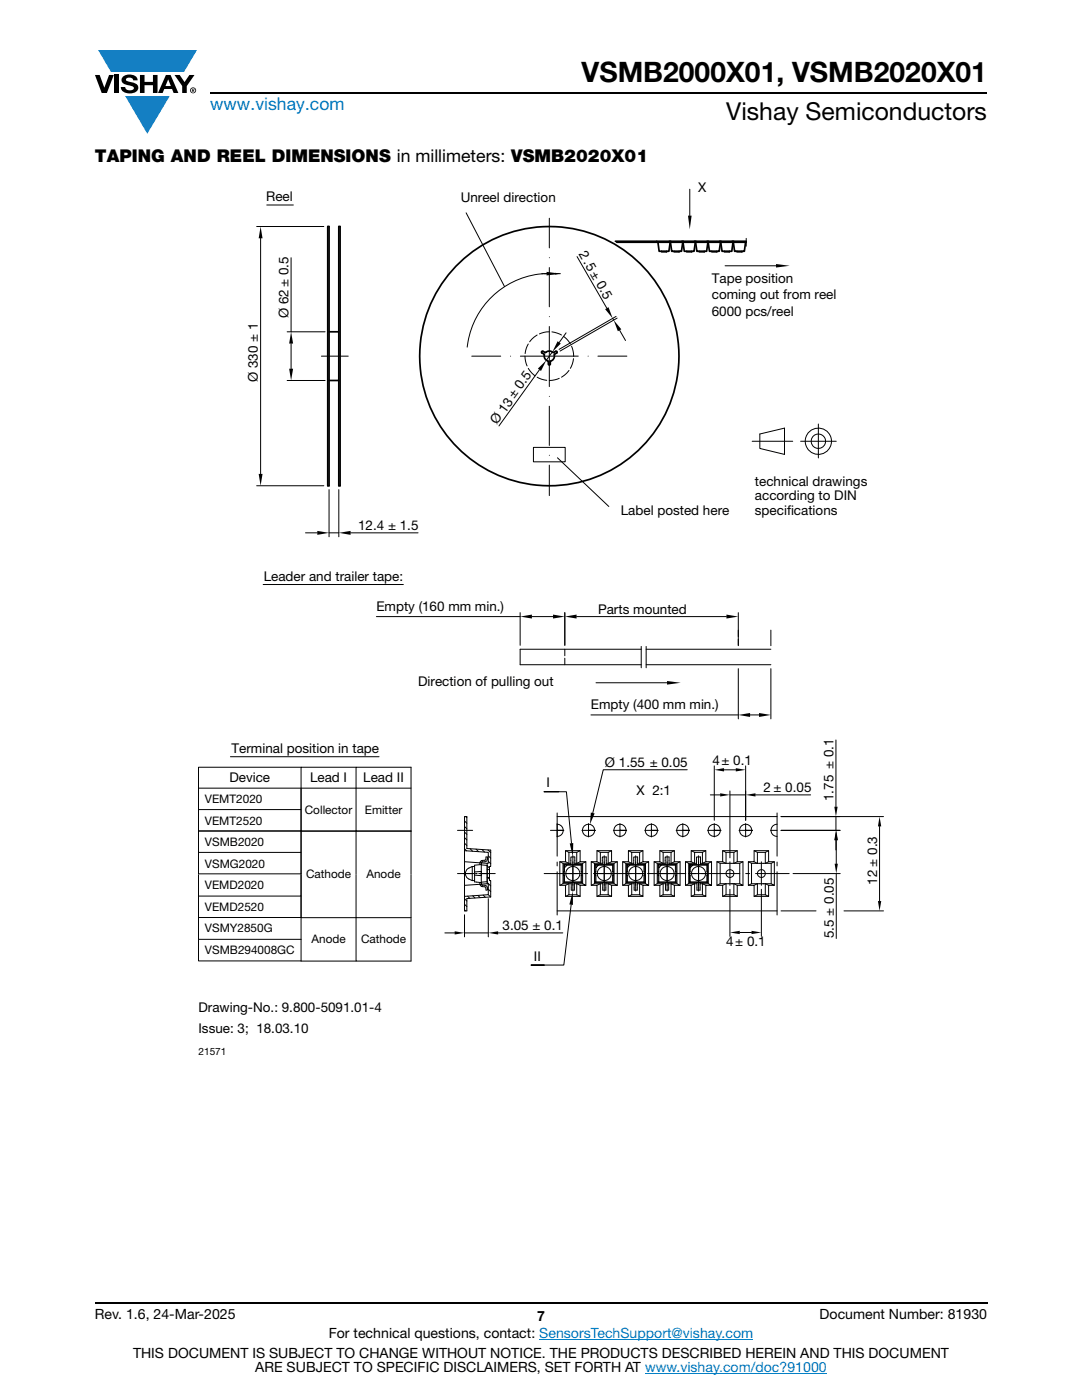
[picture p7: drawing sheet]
<svg xmlns="http://www.w3.org/2000/svg" width="216mm" height="279mm" viewBox="0 0 216 279" stroke-linecap="round" stroke-linejoin="round" font-family="sans-serif">
<g fill="#147fc3">
<path d="M19.6 10h19.7l-2.6 4.3h-1.1h-13.5z"/>
<path d="M25 19.2h8.9l-4.5 7.5z"/>
</g>
<g fill="#000">
<path d="M18.9 15h1l.9 2.5 1-2.5h.9l-1.4 3.6h-1zM22.9 15h.9v3.6h-.9zM24.6 15.3a2.1 2.1 0 0 1 2.8 .3l.1 .4h-.9a.79 .79 0 0 0-.7-.5 .79 .79 0 0 0-.8 .4l.3 .3 1 .2a1.08 1.08 0 0 1 1.2 1 1.08 1.08 0 0 1-1.1 1.2 1.73 1.73 0 0 1-2.4-1.2h.9a.96 .96 0 0 0 .8 .6 .96 .96 0 0 0 .9-.4 1.31 1.31 0 0 0-1.2-.6 1.03 1.03 0 0 1-1.1-.6 1.03 1.03 0 0 1 .2-1.1zM27.9 15h.9v1.3h1.7v-1.3h.9v3.6h-.9v-1.6h-1.7v1.6h-.9zM34.8 15h1.1l.9 1.4 1-1.4h1l-1.5 2.2v1.4h-.9v-1.4z"/>
<path d="M33.6 15.9l.5 1.3h-1.1zM33.1 15l-1.6 3.6h1l.3-.8h1.5l.3 .8h1l-1.6-3.6z"/>
<path d="M38.4 17.8h.2v.2h-.2zM38.3 17.7v.7h.1v-.3l.4 .3-.2-.3 .2-.2-.1-.2z"/>
<path d="M38.1 18a.46 .46 0 0 1 .9 0 .46 .46 0 0 1-.9 0zM37.9 18a.6 .6 0 0 0 1.2 0 .6 .6 0 0 0-1.2 0z"/>
</g>
<path d="M42 18.6h155M18.9 260h178.1" fill="none" stroke="#000" stroke-width=".36"/>
<path d="M107.6 267.3h42.7M128.7 274h36.3" fill="none" stroke="#007ec4" stroke-width=".2"/>
<g fill="none" stroke="#000" stroke-width=".2">
<path d="M137.6 37.8v5.2M51.2 45.2h13.4M52 47.6v47M53.2 40.9h5.3M58.1 51.4v14.8M93 42.5l7.7 14.7M108.1 54.6h3.7M108.4 54.6a16.5 16.5 0 0 0-15.2 14.7M109.6 43.6v5.9M109.6 53.4v7.8M109.6 51.4h.1M115.1 51.2l6 10.3"/>
<path d="M144.7 53h10.1M148.9 47.6v1.5M57.3 75.9h7.6M57.3 66.2h7.6M58.1 68.6v5M64.1 71.1h5.4M94.1 71.1h5.8M101.9 71.1h.1M104.8 71.1l.4 1.9M105.4 68.6l-.4 .9-.2 1.1M105.4 73.5l.8 1 .6 .5M107.2 66.9l-1 .7-.5 .6"/>
<path d="M107.2 75.3l.8 .4 1.1 .2M107.6 73.8l-8 11.2M109.6 79.1h.1M109.6 66.2l-1.1 .1-.9 .3M109.6 65.2v12M109.6 63.2h.1M110.1 66.2l1.9 .7M110.2 70.2l-1.2 1.7M111.6 75.5l-.9 .3-1.1 .1M112.5 67.2l.6 .4 .7 1M113 66.4l-1.4 1.9M113.5 73.9l-.4 .6-1.1 .8"/>
<path d="M114.1 69.1l.2 .9 .2 1.1M114.4 71.6l-.2 1.1-.4 .8M115.4 71.1h-11.6M117.3 71.1h.1M119.3 71.1h5.8M122.3 63.5l.1 .4M122.9 63.1l-11.3 6.6M123.1 63.5l-11.3 6.6M123.6 65.9l1.2 2.1M51.2 96.9h13.4M65.7 97.7v9.4M67.6 97.7v9.4"/>
<path d="M106.4 89.3h6.4v2.9h-6.4zM109.6 81.1v7.8M109.6 92.8v6.1M109.6 90.9h.1M111.2 91.4l10.3 9.7M150.1 88.1h8.1M151.6 86.6l4.9-1.2v5.3l-4.9-1.2zM159.8 88.1h7.1M163.3 84.6v6.8M52.5 116.7h28M61 106.3h2.3M65.7 106.3h1.9"/>
<path d="M70 106.3h13.4M75.1 123.1h28.7M103.8 122.3v6.5M106.1 123.1h4.3M112.7 129.6v1.3M112.7 131.4v1.3M112.7 122.3v6.5M115 123.1h30M118.9 136.3h14.2M127.9 129v4.3M128 129.6h-24.2v3.1h24.2M128.9 129.6h24.9"/>
<path d="M128.9 132.7h24.9M128.9 129v4.3M147.3 122.3v6.6M147.3 133.4v10.1M153.8 125.8v3.1M153.8 133.4v10.1M39.6 157.3h42.4v17.1M46 151h29.6M60.1 153.1h-20.5v8.5M71 157.2v-4.1h11v4.1M71 153.1h-10.9v4.1M71 157.3v8.6h11"/>
<path d="M111.5 158h-2.9h4.4l1 10.3M117.9 142.7h29.4M137.1 153.6h-16.7l-2.1 8.6M141.7 158.6h2M142.5 152.8v10.9M144.5 153.6h2.3M145.6 157.9v13.3M145.6 158.6h3.2M148.8 152.8v10.9M149.7 142.7h1.8M150.7 158.6h11.1M166.8 147.7v13.3"/>
<path d="M39.6 170.1v4.3h20.5M39.6 161.6h20.5v-4.3v8.6h10.9M39.6 161.6v4.2h20.5M39.6 174.6v4.2M39.6 178.8h20.5v-4.2v8.5h10.9v8.7h11v-8.5M39.6 178.8v4.3h20.5v-4.3M60.1 165.8h-20.5v4.3M60.1 165.8v4.3h-20.5M60.1 165.8h21.9M60.1 161.6v12.8M71 165.8v8.6M82 174.6v8.5h-11v-8.5"/>
<path d="M91.3 165.7h3M91.3 174.3h3.2M92.7 163h.5v6.3l4.7 .4v3.2h-.2v2.8h.2v3.3l-4.7 .3v2.5h-.5zM92.7 169.8l4.7 .3v2.2h-.2M92.7 172l3.1 .2M92.7 179.4l.5 .4M92.7 163.8l.5 .5M92.7 164.9l.5 .5M92.7 166.1l.5 .4M92.7 167.2l.5 .4M92.7 168.3l.5 .4M92.7 169.4l.4 .4"/>
<path d="M92.9 163l.3 .2M93.3 178.8l.4 .5M93.3 173.4l.9-.5v2.8a1.37 1.37 0 0 1-1.2-.8 1.37 1.37 0 0 1 .3-1.5zM93.8 169.4l.5 .5M94.2 175.7l.5 .1M94.3 178.8l.5 .4M94.7 172.8l-.5 .1M94.7 172.7l1.3-.2v3.6l-1.3-.1zM94.7 174.6l1.3 .2M94.9 174.3h.3M95 169.5l.5 .5M95.4 178.7l.4 .4"/>
<path d="M95.8 172.6l.2-.8 .8-.1 .2-.7h.3l-.2 .8-.2 .2-.7 .1-.1 .5M95.8 176.5l-3.1 .2M95.8 172.1l1.4 .2M96 172.6l1.2 .1M96 173.9l-1.3 .1M96.1 176.1l.1 .5 .7 .1 .2 .2 .2 .7h-.3l-.2-.6-.8-.2-.2-.7M96.1 171.7l.1 .3M96.2 169.5l.5 .5M96.2 176.6l-.1 .3M96.4 178.6l.4 .5M97.2 176.4l-1.4 .1M97.2 176.4h.2v2.2l-4.7 .3"/>
<path d="M97.2 172.3v4.1M97.2 173.6h.5M97.2 175.1h.5M97.2 176.1l.7 .7M97.2 172.8l.5 .5M97.2 176l-1.2 .1M97.3 175.1l.4 .4M97.4 169.6l.5 .6M97.4 178.6l.5 .4M97.4 170.8l.5 .5M97.4 171.9l.5 .5M97.4 177.5l.5 .4"/>
<path d="M97.4 179.3v7.7M98.8 174.3h-3.3M111.2 163h43.9M111.2 164.4v1.3h1.3h-2.7M111.2 164.5a1.21 1.21 0 0 1 1.2 1.2 1.21 1.21 0 0 1-1.2 1.2M111.2 162.2v8.7M111.2 172v.8M111.2 174v8.6M111.7 172l.6 .3h1.2M112.3 172.3v4.1l-.6 .3M112.3 176.4h1.7M112.5 172.5v3.6l.1-.1"/>
<path d="M112.5 174h.1l-.1-.1v.9l.1-.2h-.1M112.5 176.1h1.5M112.6 172.6l.5 .1-.5 .5zM112.6 176h3.4M112.6 173.2v.8M112.6 174.6v1.4M112.8 169.8l.7 .3v2.2M112.8 172l.7 .3M113.1 172.7h2.9M113.5 176.4l-.7 .3M113.5 172.3h.4M113.5 176.4v2.2"/>
<path d="M113.5 170.1h1.6M113.9 172.5h-1.4l.1 .1M114 176.1h.6v1.5h-.6zM114.3 170.8v7M114.3 172v4.7M114.6 176.1h1.5M114.6 176.4h.5M114.7 172.3h.4M114.7 172.5l-.8 .1M115.1 176.4v2.2M115.1 178.6h-1.6l-.7 .3M115.8 169.8l-.7 .3v2.2"/>
<path d="M115.8 176.7l-.7-.3h1.2l.6 .3h-1.1v2.2l-.7-.3M115.8 172l-.7 .3M116 174l.1-.1zM116 176l.1 .1M116 174.6h.1M116 172.7v1.3M116 174.6v1.4M116.1 172.5l-1.4 .1v-1.6h-.8v1.6M116.1 172.5l-.1 .2M116.1 174.8h.1M116.1 174v.8l-.1-.2M116.1 172.5v1.4"/>
<path d="M116.1 174.8v1.3M116.1 165.7h1.3M116.3 172.3v4.1M116.3 174.3h-7.7M116.5 174.3h.8M116.9 172l-.6 .3h-1.2M116.9 176.7v-4.7h-1.1v-2.2h-3v2.2h-1.1v4.7h1.1v2.2h3M117.4 164.5a1.21 1.21 0 0 1 1.2 1.7 1.21 1.21 0 0 1-2.1 .3 1.21 1.21 0 0 1 .7-2h.2M117.4 164.4v1.3h1.4h-1.4M117.4 165.7v1.3M118 172l.6 .3h1.2M118.4 174.3h10.4"/>
<path d="M118.6 172.3v4.1l-.6 .3M118.6 176.4h1.7M118.8 176.1h1.5M118.8 174h.1l-.1-.1v.9l.1-.2h-.1M118.8 172.5v3.6l.1-.1M118.9 172.6l.5 .1-.5 .5zM118.9 173.2v.8M118.9 176h3.3M118.9 174.6v1.4M119.1 176.7l.7-.3v2.2M119.1 169.8l.7 .3v2.2M119.1 172l.7 .3"/>
<path d="M119.4 172.7h2.8M119.8 172.3h.4M119.8 178.6l-.7 .3M119.8 178.6h1.6M119.8 170.1h1.6M120.2 172.5h-1.4l.1 .1M120.3 176.1h.6v1.5h-.6zM120.6 170.8v7M120.9 176.4h.5M120.9 176.1h1.5M121 172.3h.4M121 172.5l-.8 .1"/>
<path d="M121.4 176.4v2.2M121.4 176.4h1.1l.7 .3h-1.2v2.2l-.6-.3M121.4 176.4l.6 .3M122 172l-.6 .3M122 169.8l-.6 .3v2.2M122.2 174l.2-.1zM122.2 176l.2 .1M122.2 174.6h.2M122.2 172.7v1.3M122.2 174.6v1.4M122.4 172.5l-1.4 .1v-1.6h-.8v1.6M122.4 174.8h.1"/>
<path d="M122.4 172.5v1.4M122.4 172.5l-.2 .2M122.4 174v.8l-.2-.2M122.4 174.8v1.3M122.4 165.7h1.3M122.5 172.3v4.1M123.2 176.7v-4.7h-1.2v-2.2h-2.9v2.2h-1.1v4.7h1.1v2.2h2.9M123.2 172l-.7 .3h-1.1M123.7 164.4v1.3h1.3h-1.3M123.7 165.7v1.3M124.3 172l.6 .3h1.1M124.9 172.3v4.1l-.6 .3"/>
<path d="M124.9 176.4h1.6M125 176.1h1.5M125 174h.2l-.2-.1v.9l.2-.2h-.2M125 172.5v3.6l.2-.1M125.1 172.6l.6 .1-.5 .5zM125.2 173.2v.8M125.2 174.6v1.4M125.2 176h3.3M125.4 169.8l.7 .3v2.2M125.4 172l.6 .3M125.7 172.7h2.8M126 172.3h.5"/>
<path d="M126 176.4l-.6 .3M126.1 170.1h1.5M126.1 176.4v2.2l-.7 .3M126.5 172.5h-1.5l.1 .1M126.5 176.1h.7v1.5h-.7zM126.8 170.8v7M127.2 176.4h.5M127.2 176.1h1.4M127.2 172.3h.5M127.2 172.5l-.7 .1M127.6 176.4v2.2M127.7 176.4h1.1l.6 .3h-1.1v2.2l-.7-.3h-1.5"/>
<path d="M127.7 176.4l.6 .3M128.3 172l-.6 .3M128.3 169.8l-.7 .3v2.2M128.5 172.7v1.3M128.5 174.6v1.4M128.5 174l.1-.1zM128.5 176l.1 .1M128.5 174.6h.1M128.6 172.5v1.4M128.6 174.8v1.3M128.6 172.5l-1.4 .1v-1.6h-.7v1.6M128.6 174.8h.1"/>
<path d="M128.6 172.5l-.1 .2M128.6 174v.8l-.1-.2M128.7 165.7h1.3M128.8 172.3v4.1M129.2 174.3h7.6M129.4 172l-.6 .3h-1.1M129.4 176.7v-4.7h-1.1v-2.2h-2.9v2.2h-1.1v4.7h1.1v2.2h2.9M130 164.4v1.3h1.3h-1.3M130 165.7v1.3M130.5 172l.7 .3h1.1M131.2 172.3v4.1l-.7 .3M131.2 176.4h1.6"/>
<path d="M131.3 172.5v3.6l.2-.1M131.3 174h.2l-.2-.1v.9l.2-.2h-.2M131.3 176.1h1.5M131.4 172.6l.6 .1-.5 .5zM131.5 173.2v.8M131.5 174.6v1.4M131.5 176h3.3M131.7 169.8l.6 .3v2.2M131.7 172l.6 .3M132 172.7h2.8M132.3 176.4l-.6 .3M132.3 172.3h.4"/>
<path d="M132.3 170.1h1.6M132.3 176.4v2.2M132.7 172.5h-1.4l.1 .1M132.8 176.1h.6v1.5h-.6zM133.1 172v4.7M133.1 170.8v7M133.4 176.4h.5M133.4 176.1h1.5M133.5 172.3h.4M133.5 172.5l-.8 .1M133.9 178.6h-1.6l-.6 .3M133.9 176.4v2.2l.7 .3v-2.2h1.1l-.6-.3h-1.2"/>
<path d="M133.9 176.4l.7 .3M134.6 172l-.7 .3M134.6 169.8l-.7 .3v2.2M134.8 172.7v1.3M134.8 174.6v1.4M134.8 174.6h.1M134.8 174l.1-.1zM134.8 176l.1 .1M134.9 165.7h1.3M134.9 172.5v1.4M134.9 174.8v1.3M134.9 174v.8l-.1-.2"/>
<path d="M134.9 172.5l-1.4 .1v-1.6h-.8v1.6M134.9 174.8h.1M134.9 172.5l-.1 .2M135.1 172.3v4.1M135.7 172l-.6 .3h-1.2M135.7 176.7v-4.7h-1.1v-2.2h-2.9v2.2h-1.2v4.7h1.2v2.2h2.9M136.2 164.4v1.3h1.4h-1.4M136.2 165.7v1.3M136.3 164.5a1.21 1.21 0 0 0-1.2 1.7 1.21 1.21 0 0 0 2.1 .3 1.21 1.21 0 0 0-.7-2h-.3M136.8 172l.6 .3h1.2M137.4 172.3v4.1l-.6 .3M137.4 176.4h1.7"/>
<path d="M137.6 172.5v3.6l.1-.1M137.6 176.1h1.5M137.6 174h.1l-.1-.1v.9l.1-.2h-.1M137.7 172.6l.5 .1-.5 .5zM137.7 176h3.3M137.7 173.2v.8M137.7 174.6v1.4M137.9 176.7l.7-.3v2.2M137.9 169.8l.7 .3v2.2M137.9 172l.7 .3M138.2 172.7h2.8M138.6 172.3h.4"/>
<path d="M138.6 178.6l-.7 .3M138.6 178.6h1.6M138.6 170.1h1.6M139 172.5h-1.4l.1 .1M139.1 176.1h.6v1.5h-.6zM139.4 170.8v7M139.7 176.4h.5M139.7 176.1h1.5M139.8 172.3h.4M139.8 172.5l-.8 .1M140.2 176.4v2.2M140.2 176.4h1.1l.7 .3h-1.2v2.2l-.6-.3"/>
<path d="M140.2 176.4l.6 .3M140.8 169.8l-.6 .3v2.2M140.8 172l-.6 .3M141 174.6h.2M141 174l.2-.1zM141 176l.2 .1M141 172.7v1.3M141 174.6v1.4M141.2 165.7h1.3M141.2 174v.8l-.2-.2M141.2 172.5l-1.4 .1v-1.6h-.8v1.6M141.2 172.5l-.2 .2"/>
<path d="M141.2 172.5v1.4M141.2 174.8v1.3M141.3 172.3v4.1M142 172l-.7 .3h-1.1M142 176.7v-4.7h-1.2v-2.2h-2.9v2.2h-1.1v4.7h1.1v2.2h2.9M142.5 164.4v1.3h1.3h-1.3M142.5 165.7v1.3M143.1 172l.6 .3h1.1M143.7 172.3v4.1l-.6 .3M143.7 176.4h1.6M144.2 176.7l.7-.3v2.2M144.2 169.8l.7 .3v2.2"/>
<path d="M144.2 172l.6 .3M144.8 172.3h1.7M144.9 178.6l-.7 .3M144.9 170.1h1.5M145.4 176.4h.8M145.6 172v4.7M145.6 177.5v9.4M146 176.4h.5M146.4 176.4v2.2M146.5 176.4l.6 .3M146.5 176.4h1.1l.7 .3h-1.2v2.2l-.7-.3h-1.5M147.1 169.8l-.7 .3v2.2"/>
<path d="M147.1 172l-.6 .3M147.5 165.7h1.3M147.6 172.3v4.1M147.6 174.3h-10.2M148.3 172l-.7 .3h-1.1M148.3 176.7v-4.7h-1.2v-2.2h-2.9v2.2h-1.1v4.7h1.1v2.2h2.9M148.8 164.4v1.3h1.3h-1.3M148.8 165.7v1.3M148.8 174.3h.8M149.3 172l.7 .3h1.1M150 172.3v4.1l-.7 .3M150 176.4h1.6"/>
<path d="M150.5 169.8l.6 .3v2.2M150.5 172l.6 .3M150.8 174.3h6.7M151.1 176.4l-.6 .3M151.1 172.3h1.6M151.1 176.4v2.2l-.6 .3M151.1 170.1h1.6M151.6 176.4h.9M151.9 172v4.7M151.9 177.5v9.4M152.2 176.4h.5M152.7 176.4v2.2"/>
<path d="M152.7 176.4h1.2l.6 .3h-1.1v2.2l-.7-.3h-1.6M152.7 176.4l.7 .3M153.4 172l-.7 .3M153.4 169.8l-.7 .3v2.2M153.7 165.7h1.4M153.9 172.3v4.1M154.5 172l-.6 .3h-1.2M154.5 176.7v-4.7h-1.1v-2.2h-2.9v2.2h-1.2v4.7h1.2v2.2h2.9M155.1 162.2v8.7M155.1 172v.8M155.1 174v8.6M155.1 164.5a1.21 1.21 0 0 0-1.3 1.2 1.21 1.21 0 0 0 1.3 1.2"/>
<path d="M155.8 165.7h11.9M158.2 174.3h9.5M166.8 163v2.7M166.8 167.7v1.9M166.9 167.7v4.7M166.9 174.3v13M175.5 164.9v14.9M176.3 163h-20.5M39.6 183.3v4.2h20.5M60.1 191.8h10.9M60.1 183.2v8.6h-20.5v-4.3M88.8 186.2h1.9"/>
<path d="M92.7 181.6l.2 .2M92.7 180.5l.5 .4M92.7 182.6v4.4M92.7 186.2h4.7M99.4 186.2h12.9M111.2 181.8h43.9M114 180.5l-1.5 12.1h-6.5h2.6M147.6 186.1h2.4M155.8 181.8h7M168.4 181.8h7.9"/>
<circle cx="163.3" cy="88.1" r="1.44"/>
<circle cx="163.3" cy="88.1" r="2.62"/>
<circle cx="114.3" cy="174.3" r="1.4"/>
<circle cx="120.6" cy="174.3" r="1.4"/>
<circle cx="123.7" cy="165.7" r="1.21"/>
<circle cx="126.8" cy="174.3" r="1.4"/>
<circle cx="130" cy="165.7" r="1.21"/>
<circle cx="133.1" cy="174.3" r="1.4"/>
<circle cx="139.4" cy="174.3" r="1.4"/>
<circle cx="142.5" cy="165.7" r="1.22"/>
<circle cx="145.7" cy="174.3" r=".78"/>
<circle cx="148.8" cy="165.7" r="1.21"/>
<circle cx="151.9" cy="174.3" r=".78"/>
</g>
<g fill="#000">
<path d="M52 45.2l.4 2.4h-.8zM109.1 54.3l2.7 .3-2.7 .4zM110.8 54.4l1 .2-1 .2zM137.3 43h.7l-.4 2.8zM154.8 52.7l2.8 .3-2.8 .4zM57.7 73.6h.8l-.4 2.3zM58.1 66.2l.4 2.4h-.8zM107.3 73.6l1.7-1.7-1 2.1zM111.3 68.1l.6 .5-1.7 1.6zM120.7 61.7l.7-.4 .9 2.2zM122.4 63.9l1.6 1.8-.7 .4zM51.6 94.6h.8l-.4 2.3z"/>
<path d="M63.3 106l2.4 .3-2.4 .4zM67.6 106.3l2.4-.3v.7zM103.8 123.1l2.3-.4v.7zM110.4 122.7l2.3 .4-2.3 .3zM112.7 123.1l2.3-.4v.7zM133.1 135.9l2.7 .4-2.7 .3zM145 122.7l2.3 .4-2.3 .3zM143.7 158.3l1.9 .3-1.9 .4zM142.5 153.6l2-.3v.7zM146.8 153.3l2 .3-2 .4zM147.3 142.7l2.4-.4v.8zM148.8 158.6l1.9-.3v.7z"/>
<path d="M151.5 142.3l2.3 .4-2.3 .4zM113.7 168.3l.7-.1-.1 2.8zM117.9 162.2l.8 .1-1 2.2zM166.8 165.7l.3 2h-.6zM166.5 161h.6l-.3 2zM166.9 165.7l.3 2h-.7zM166.5 172.4h.7l-.3 1.9zM175.5 163l.3 1.9h-.6zM175.2 179.8h.6l-.3 2zM90.7 185.9l2 .3-2 .3zM97.4 186.2l2-.3v.6zM114.3 177.8v2.8l-.7-.1z"/>
<path d="M145.6 186.1l2-.3v.6zM150 185.8l1.9 .3-1.9 .3z"/>
</g>
<g fill="none" stroke="#000" stroke-width=".34">
<path d="M65.4 45.2h.3v51.7h-.3zM67.6 45.2h.3v51.7h-.3zM122.8 48.2h26.1M123 48.3h25.9M131.3 48.3l.2 1.8h2l.2-1.8M132 50.1h1M133.8 48.3l.2 1.8h2l.2-1.8M134.5 50.1h1M136.3 48.3l.2 1.8h2l.2-1.8M137 50.1h1M138.8 48.3l.3 1.8h1.9l.3-1.8M139.5 50.1h1"/>
<path d="M141.3 48.3l.3 1.8h1.9l.3-1.8M142 50.1h1M143.8 48.3l.3 1.8h1.9l.3-1.8M144.5 50.1h1.1M146.3 48.3l.3 1.8h1.9l.3-1.8M147 50.1h1.1M65.7 66.2h1.9M65.7 75.9h1.9M108.1 70.2l.1-.1 .5 .2a1.48 1.48 0 0 1 1.8 0l.5-.2 .2 .1v.2l-.5 .3a1.44 1.44 0 0 1-.9 1.5v.5l-.2 .1-.2-.1v-.5a1.44 1.44 0 0 1-.9-1.5l-.4-.3z"/>
<circle cx="109.6" cy="71.1" r="25.9"/>
</g>
<text font-size="5.6" x="116" y="16.4">VSMB2000X01, VSMB2020X01</text>
<text font-size="4.9" x="144.9" y="24">Vishay Semiconductors</text>
<text font-size="3.5" fill="#007ec4" x="42" y="21.9">www.vishay.com</text>
<text font-size="3.5" x="18.9" y="32.3">TAPING AND REEL DIMENSIONS in millimeters: VSMB2020X01</text>
<g font-size="2.8">
<text x="18.9" y="263.3">Rev. 1.6, 24-Mar-2025</text>
<text x="107.2" y="263.6">7</text>
<text x="163.6" y="263.3">Document Number: 81930</text>
<text x="65.6" y="267.1">For technical questions, contact: SensorsTechSupport@vishay.com</text>
<text x="26.5" y="271">THIS DOCUMENT IS SUBJECT TO CHANGE WITHOUT NOTICE. THE PRODUCTS DESCRIBED HEREIN AND THIS DOCUMENT</text>
<text x="50.9" y="273.8">ARE SUBJECT TO SPECIFIC DISCLAIMERS, SET FORTH AT www.vishay.com/doc?91000</text>
</g>
<g font-size="2.7">
<text x="53.1" y="40.2">Reel</text>
<text x="91.9" y="40.3">Unreel direction</text>
<text x="139.3" y="38.3">X</text>
<text x="115.4" y="50.7" transform="rotate(60 115.4 50.7)">2.5± 0.5</text>
<text x="142" y="59.6">coming out from reel</text>
<text x="142" y="56.4">Tape position</text>
<text x="57.6" y="63.5" transform="rotate(-90 57.6 63.5)">Ø 62± 0.5</text>
<text x="142" y="63.1">6000 pcs/reel</text>
<text x="51.5" y="76.2" transform="rotate(-90 51.5 76.2)">Ø 330 ± 1</text>
<text x="99.2" y="84.7" transform="rotate(-54 99.2 84.7)">Ø 13 ± 0.5</text>
<text x="150.6" y="97">technical drawings</text>
<text x="150.6" y="99.9">according to DIN</text>
<text x="71.5" y="105.9">12.4 ± 1.5</text>
<text x="123.9" y="102.8">Label posted here</text>
<text x="150.6" y="102.7">specif</text>
<text x="157" y="102.7">ications</text>
<text x="52.6" y="115.9">Leader and trailer tape:</text>
<text x="75.1" y="121.9">Empty (160 mm min.)</text>
<text x="119.3" y="122.6">Parts mounted</text>
<text x="83.4" y="137">Direction of pulling out</text>
<text x="117.9" y="141.5">Empty (400 mm min.)</text>
<text x="46.2" y="150.3">Terminal position in tape</text>
<text x="120.7" y="153.1">Ø 1.55 ± 0.05</text>
<text x="142.2" y="152.6">4± 0.1</text>
<text x="45.8" y="156.1">Device</text>
<text x="61.9" y="156.1">Lead I</text>
<text x="72.5" y="156.1">Lead II</text>
<text x="109" y="157">I</text>
<text x="127" y="158.7">X 2:1</text>
<text x="152.3" y="158.1">2 ± 0.05</text>
<text x="166.3" y="159.9" transform="rotate(-90 166.3 159.9)">1.75 ± 0.1</text>
<text x="175" y="176.6" transform="rotate(-90 175 176.6)">12 ± 0.3</text>
<text x="100.3" y="185.7">3.05 ± 0.1</text>
<text x="106.5" y="191.8">II</text>
<text x="144.9" y="188.8">4± 0.1</text>
<text x="166.4" y="187.3" transform="rotate(-90 166.4 187.3)">5.5 ± 0.05</text>
<text x="39.6" y="202">Drawing-No.: 9.800-5091.01-4</text>
<text x="39.6" y="206.1">Issue: 3; 18.03.10</text>
</g>
<g font-size="2.3">
<text x="40.9" y="160.3">VEMT2020</text>
<text x="40.9" y="164.6">VEMT2520</text>
<text x="60.8" y="162.4">Collector</text>
<text x="72.8" y="162.4">Emitter</text>
<text x="40.9" y="168.9">VSMB2020</text>
<text x="40.9" y="173.2">VSMG2020</text>
<text x="40.9" y="177.5">VEMD2020</text>
<text x="61.1" y="175.3">Cathode</text>
<text x="73.1" y="175.3">Anode</text>
<text x="40.9" y="181.8">VEMD2520</text>
<text x="40.9" y="186.1">VSMY2850G</text>
<text x="40.9" y="190.3">VSMB294008GC</text>
<text x="62.2" y="188.2">Anode</text>
<text x="72" y="188.2">Cathode</text>
</g>
<text font-size="2" x="39.6" y="210.6">21571</text>
</svg>
